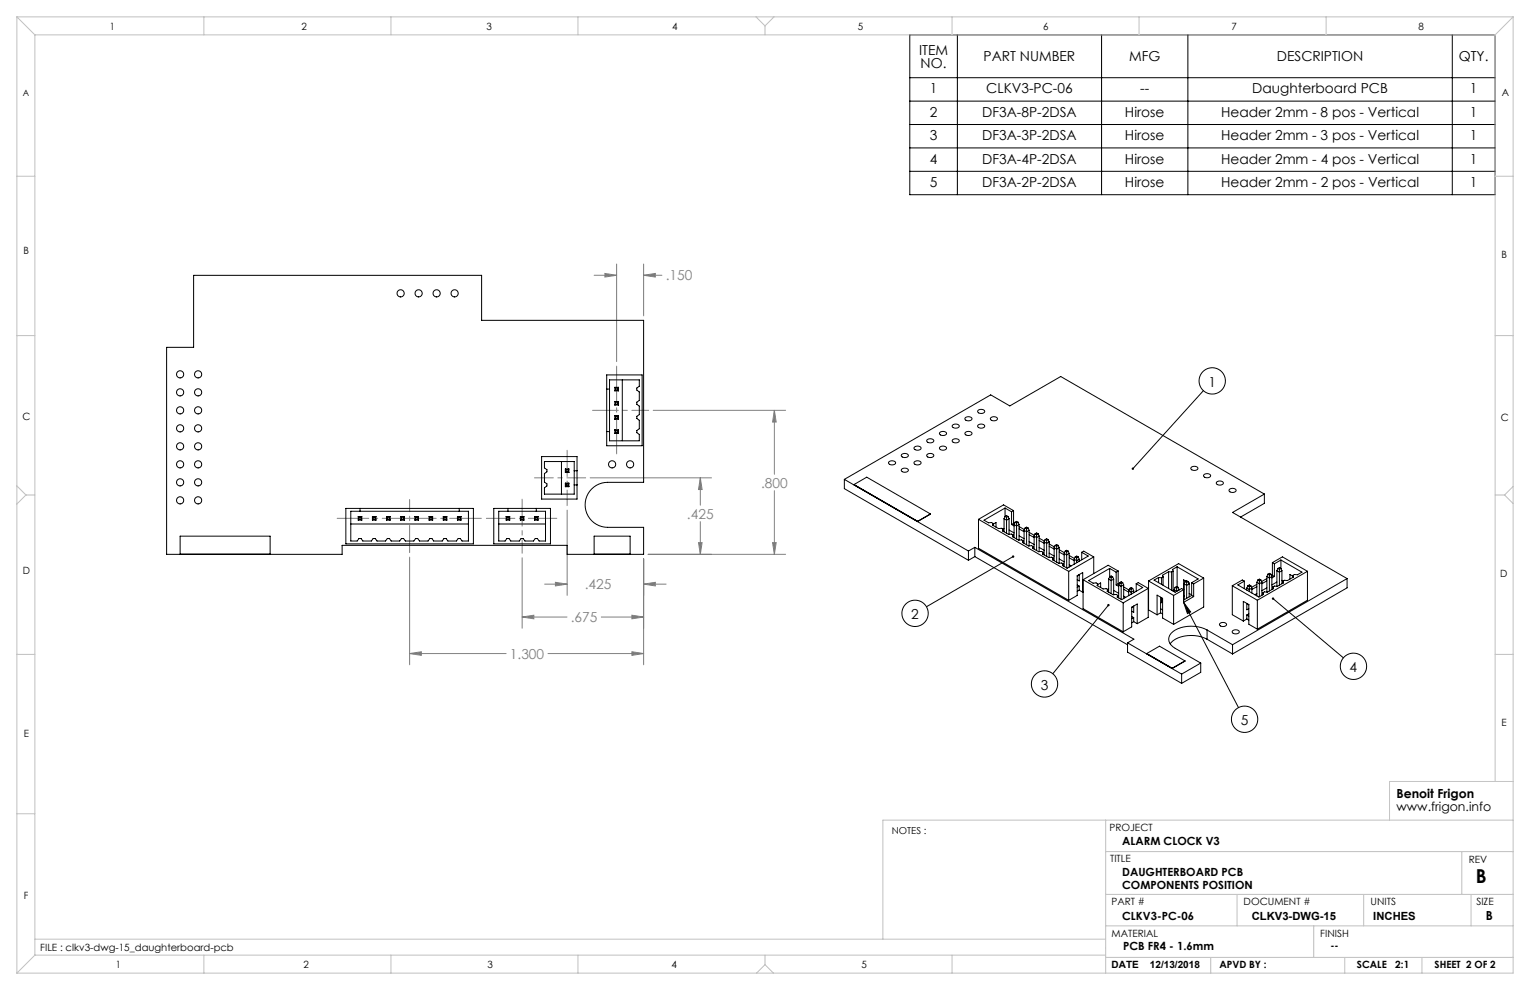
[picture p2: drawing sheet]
<svg xmlns="http://www.w3.org/2000/svg" width="432mm" height="279mm" viewBox="0 0 432 279" stroke-linecap="round" stroke-linejoin="round" font-family="sans-serif">
<g fill="none" stroke="#000" stroke-width=".28">
<path d="M256.8 9.8h165.2v45.2h-165.2zM270.2 9.8v45.2M310.9 9.8v45.2M335.2 9.8v45.2M409.9 9.8v45.2M256.8 28.5h165.2M256.8 35.1h165.2M256.8 21.9h165.2M256.8 41.7h165.2M256.8 48.3h165.2M339.6 110.3l-19.9 22M285.9 157.1l-24.4 14.1"/>
<path d="M312.8 170.8l-15.7 19.3M334 170l2 2.7-.9 .5zM334 170l15.5 29.7M359.3 168.9l19.8 16.8"/>
<circle cx="342.1" cy="107.5" r="3.7"/>
<circle cx="258.2" cy="173.1" r="3.7"/>
<circle cx="294.8" cy="193" r="3.7"/>
<circle cx="382" cy="188" r="3.7"/>
<circle cx="351.3" cy="203" r="3.7"/>
</g>
<g fill="none" stroke="#808080" stroke-width=".28">
<path d="M167.7 77.7h6.3M170.7 77.2l3.3 .5-3.3 .5zM174 74.5v27.6M181.6 77.7l3.3-.5v1zM181.6 74.5v14.6M181.6 77.7h5.2M184.3 115.8h37.4M218.5 115.8l.6 3.3h-1.1zM218.5 115.8v18M166.6 134.9h34.2M197.6 134.9l.6 3.3h-1.1zM197.6 134.9v7.7"/>
<path d="M218.5 138.5v17.9M115.6 157.2v30.4M147.4 157.4v19.9M160.1 144v24M181.6 157.7v29.9M182.9 156.4h38.8M197.1 153.1h1.1l-.6 3.3zM197.6 147.2v9.2M218 153.1h1.1l-.6 3.3zM147.4 174.1l3.3-.5v1zM147.4 174.1h12.6M153.7 164.9h6.4"/>
<path d="M156.8 164.3l3.3 .6-3.3 .5zM169.7 174.1h11.9M178.3 173.6l3.3 .5-3.3 .5zM181.6 164.9l3.3-.6v1.1zM181.6 164.9h6.4M115.6 184.4l3.3-.5v1.1zM115.6 184.4h27.2M154.7 184.4h26.9M178.3 183.9l3.3 .5-3.3 .6z"/>
</g>
<path d="M167.2 115.8h15.9" fill="none" stroke="#808080" stroke-width=".28" stroke-dasharray="15.2 1.3 1.3 1.3" stroke-dashoffset="7.9"/>
<path d="M174 103.3v24.8" fill="none" stroke="#808080" stroke-width=".28" stroke-dasharray="15.2 1.3 1.3 1.3" stroke-dashoffset="4.8"/>
<path d="M115.6 156v-15" fill="none" stroke="#808080" stroke-width=".28" stroke-dasharray="15.2 1.3 1.3 1.3" stroke-dashoffset="7.5"/>
<path d="M147.4 140.9v15.2" fill="none" stroke="#808080" stroke-width=".28" stroke-dasharray="15.2 1.3 1.3 1.3" stroke-dashoffset="7.6"/>
<path d="M137.3 146.3h19.8" fill="none" stroke="#808080" stroke-width=".28" stroke-dasharray="15.2 1.3 1.3 1.3" stroke-dashoffset="7.2"/>
<path d="M95.2 146.3h40.6" fill="none" stroke="#808080" stroke-width=".28" stroke-dasharray="15.2 1.3 1.3 1.3" stroke-dashoffset="6.3"/>
<path d="M150.9 134.9h14.4" fill="none" stroke="#808080" stroke-width=".28" stroke-dasharray="15.2 1.3 1.3 1.3" stroke-dashoffset="9.9"/>
<path d="M160.1 127.1v15.6" fill="none" stroke="#808080" stroke-width=".28" stroke-dasharray="15.2 1.3 1.3 1.3" stroke-dashoffset="7.8"/>
<g fill="none" stroke="#c0c0c0" stroke-width=".28">
<path d="M4.8 4.8l5 5M4.8 4.8h422.2M4.8 4.8v269.8M9.8 9.8h412.2M9.8 9.8v259.8M57.5 4.8v5M110.3 4.8v5M163.1 4.8v5M213.4 4.8l2.5 2.5M215.9 7.3v2.5M218.4 4.8l-2.5 2.5M268.7 4.8v5"/>
<path d="M321.5 4.8v5M374.3 4.8v5M422 9.8v210.7M427 4.8l-5 5M427 4.8v269.8h-422.2M4.8 49.7h5M422 49.7h5M4.8 94.7h5M422 94.7h5M4.8 137.1l2.5 2.6M7.3 139.7l-2.5 2.6M7.3 139.7h2.5"/>
<path d="M422 139.7h2.6M424.6 139.7l2.4 2.4M427 137.3l-2.4 2.4M4.8 184.7h5M422 184.7h5M4.8 229.7h5M312 231.5v43.1M427 231.5h-177.8v33.6M427 220.5h-34.8v11M312 240.3h115M312 252.4h115M349.1 252.4v8.9"/>
<path d="M384.9 252.4v8.9M412.6 240.3v12.1M415.2 252.4v8.9M9.8 265.1h302.2M9.8 269.6l-5 5M9.8 269.6h302.2M57.5 269.6v5M110.3 269.6v5M163.1 269.6v5M215.9 272.2l-2.4 2.4M215.9 272.2l2.4 2.4M215.9 269.6v2.6"/>
<path d="M268.7 269.6v5M312 270.2h115M312 261.3h115M341.7 270.2v4.4M370.8 261.3v8.9M379.5 270.2v4.4M401.3 270.2v4.4"/>
</g>
<path d="M285.7 156.8a.34 .34 0 0 0 0 .5 .34 .34 0 0 0 .4 .1 .34 .34 0 0 0 .1-.5l-.3 .2 .3-.2zM312.6 170.6a.34 .34 0 0 0 0 .4 .34 .34 0 0 0 .5 0 .34 .34 0 0 0-.1-.5l-.2 .3 .2-.3zM334.1 170l1.9 2.7-.9 .5zM359 168.7a.34 .34 0 0 0 .2 .6 .34 .34 0 0 0 .4-.4 .34 .34 0 0 0-.5-.2l.2 .2zM319.5 132.1v.4l.2-.2-.2 .2a.34 .34 0 0 0 .5 0 .34 .34 0 0 0-.1-.5 .34 .34 0 0 0-.4 .1z" fill="#000"/>
<path d="M178.3 183.9l3.3 .5-3.3 .6zM115.6 184.4l3.3-.5v1.1zM147.4 174.1l3.3-.5v1zM178.3 173.6l3.3 .5-3.3 .5zM197.6 134.9l.6 3.3h-1.1zM197.1 153.1h1.1l-.6 3.3zM181.6 164.9l3.3-.6v1.1zM156.8 164.3l3.3 .6-3.3 .5zM170.7 77.2l3.3 .5-3.3 .5zM181.6 77.7l3.3-.5v1zM218 153.1h1.1l-.6 3.3zM218.5 115.8l.6 3.3h-1.1z" fill="#808080"/>
<g fill="none" stroke="#000" stroke-width=".28">
<path d="M54.6 77.7h81.3v12.7h45.7v45.7h-10.1a6.4 6.4 0 0 0-6.4 6.4 6.4 6.4 0 0 0 6.4 6.3h10.1v7.6h-21.5v-2.5h-63.5v2.5h-49.6v-58.4h7.6zM171.2 105.8h10v20h-10zM171.2 109.8h.8M172 107.2h8.4v1.8l-.7 .5v.6l.7 .5v2.4l-.7 .5v.6l.7 .5v2.4l-.7 .5v.6l.7 .5v2.4l-.7 .5v.6l.7 .5v1.8h-8.4zM173.5 109.3l.2 .2M173.5 109.3v1M173.5 113.3v1M173.5 117.3v1M173.5 109.3h1M173.5 113.3l.2 .2M173.5 110.3h1M173.5 113.3h1"/>
<path d="M173.5 117.3l.2 .2M173.5 118.3h1M173.5 117.3h1M173.5 114.3h1M173.7 110.1l-.2 .2M173.7 109.5v.6M173.7 113.5v.6M173.7 117.5v.6M173.7 109.5h.6M173.7 110.1h.6M173.7 114.1l-.2 .2M173.7 114.1h.6"/>
<path d="M173.7 113.5h.6M173.7 118.1l-.2 .2M173.7 118.1h.6M173.7 117.5h.6M174.3 110.1l.2 .2M174.3 109.5v.6M174.3 113.5v.6M174.3 117.5v.6M174.3 114.1l.2 .2M174.3 118.1l.2 .2M174.5 109.3l-.2 .2M174.5 109.3v1"/>
<path d="M174.5 113.3v1M174.5 117.3v1M174.5 113.3l-.2 .2M174.5 117.3l-.2 .2M175.6 107.2v17.2M272.4 118l.9-.4a.74 .74 0 0 1 1 .8l-1 .4a.73 .73 0 0 1-.9-.8zM276 115.9l.9-.4a.73 .73 0 0 1 .9 .8l-.9 .4a.74 .74 0 0 1-.9-.8zM279.6 118l.9-.4a.74 .74 0 0 1 .9 .8l-.9 .4a.74 .74 0 0 1-.9-.8zM152.9 128.9h10v12h-10zM153.7 130.3h8.4v9.2h-8.4v-1.8l.7-.5v-.6l-.7-.5v-2.4l.7-.5v-.6l-.7-.5zM158.5 130.3v9.2M159.6 136.4l.2 .2"/>
<path d="M159.6 137.4h1M159.6 132.4l.2 .2M159.6 132.4v1M159.6 136.4v1M159.6 133.4h1M159.6 132.4h1M159.6 136.4h1M159.8 137.2l-.2 .2M159.8 137.2h.6M159.8 133.2l-.2 .2M159.8 132.6v.6M159.8 136.6v.6"/>
<path d="M159.8 136.6h.6M159.8 133.2h.6M159.8 132.6h.6M160.4 137.2l.2 .2M160.4 133.2l.2 .2M160.4 132.6v.6M160.4 136.6v.6M160.6 136.4l-.2 .2M160.6 132.4l-.2 .2M160.6 132.4v1M160.6 136.4v1M162.1 136.9h.8"/>
<path d="M162.1 132.9h.8M171.2 121.8h.8M173.5 121.3v1M173.5 121.3l.2 .2M173.5 121.3h1M173.5 122.3h1M173.7 121.5v.6M173.7 122.1l-.2 .2M173.7 121.5h.6M173.7 122.1h.6M174.3 121.5v.6M174.3 122.1l.2 .2"/>
<path d="M174.5 121.3v1M174.5 121.3l-.2 .2M238.3 135.3l35 20.2M238.3 135.3l41.3-23.9 5.4 3.2 14.4-8.3 57.4 33.1M238.3 135.3v2.6l35 20.2M241 136.7l18 10.4M241 136.7v.1M241 136.7l3.6-2 18 10.3M250.8 130.4l1-.4a.73 .73 0 0 1 .9 .9l-.9 .3a.73 .73 0 0 1-1-.8zM254.4 128.3l1-.3a.74 .74 0 0 1 .9 .8l-.9 .3a.74 .74 0 0 1-1-.8zM254.4 132.5l1-.4a.74 .74 0 0 1 .9 .8l-.9 .4a.74 .74 0 0 1-1-.8zM258 126.3l.9-.4a.74 .74 0 0 1 1 .8l-1 .4a.73 .73 0 0 1-.9-.8z"/>
<path d="M258 130.4l.9-.4a.73 .73 0 0 1 1 .9l-1 .3a.74 .74 0 0 1-.9-.8zM261.6 124.2l.9-.4a.74 .74 0 0 1 1 .8l-1 .4a.73 .73 0 0 1-.9-.8zM261.6 128.3l.9-.3a.74 .74 0 0 1 1 .8l-1 .3a.73 .73 0 0 1-.9-.8zM265.2 122.1l.9-.4a.74 .74 0 0 1 1 .9l-1 .3a.74 .74 0 0 1-.9-.8zM265.2 126.3l.9-.4a.74 .74 0 0 1 1 .8l-1 .4a.73 .73 0 0 1-.9-.8zM268.8 120l.9-.3a.74 .74 0 0 1 1 .8l-1 .3a.74 .74 0 0 1-.9-.8zM268.8 124.2l.9-.4a.74 .74 0 0 1 1 .8l-1 .4a.74 .74 0 0 1-.9-.8zM272.4 122.1l.9-.4a.74 .74 0 0 1 1 .9l-1 .3a.73 .73 0 0 1-.9-.8zM276 120l.9-.3a.74 .74 0 0 1 .9 .8l-.9 .3a.74 .74 0 0 1-.9-.8zM336.1 132l1-.4a.74 .74 0 0 1 .9 .8l-.9 .4a.73 .73 0 0 1-1-.8zM339.7 134l1-.3a.74 .74 0 0 1 .9 .8l-.9 .3a.74 .74 0 0 1-1-.8zM343.3 136.1l1-.4a.73 .73 0 0 1 .9 .9l-.9 .3a.74 .74 0 0 1-1-.8z"/>
<path d="M346.9 138.2l1-.4a.74 .74 0 0 1 .9 .8l-.9 .4a.74 .74 0 0 1-1-.8zM356.8 139.4l-8.9 5.2 32.3 18.7M356.8 139.4v2.7l-6.7 3.8M50.8 156.4v-5.1h25.4v5.1M97.6 143.5h36v10h-36zM99 144.3h33.2v8.4h-1.8l-.5-.7h-.6l-.5 .7h-2.4l-.5-.7h-.6l-.5 .7h-2.4l-.5-.7h-.6l-.5 .7h-2.4l-.5-.7h-.6l-.5 .7h-2.4l-.5-.7h-.6l-.5 .7h-2.4l-.5-.7h-.6l-.5 .7h-2.4l-.5-.7h-.6l-.5 .7h-2.4l-.5-.7h-.6l-.5 .7h-1.8zM99 147.9h33.2M101.1 145.8h1M101.1 146.8h1M101.1 145.8v1M101.1 145.8l.2 .2M101.3 146h.6"/>
<path d="M101.3 146.6h.6M101.3 146.6l-.2 .2M101.3 146v.6M101.6 143.5v.8M101.9 146.6l.2 .2M101.9 146v.6M102.1 145.8l-.2 .2M102.1 145.8v1M105.1 145.8h1M105.1 146.8h1M105.1 145.8v1M105.1 145.8l.2 .2"/>
<path d="M105.3 146h.6M105.3 146.6h.6M105.3 146.6l-.2 .2M105.3 146v.6M105.9 146.6l.2 .2M105.9 146v.6M106.1 145.8l-.2 .2M106.1 145.8v1M109.1 145.8h1M109.1 146.8h1M109.1 145.8l.2 .2M109.1 145.8v1"/>
<path d="M109.3 146h.6M109.3 146.6h.6M109.3 146.6l-.2 .2M109.3 146v.6M109.9 146.6l.2 .2M109.9 146v.6M110.1 145.8l-.2 .2M110.1 145.8v1M113.1 145.8h1M113.1 146.8h1M113.1 145.8l.2 .2M113.1 145.8v1"/>
<path d="M113.3 146h.6M113.3 146.6h.6M113.3 146.6l-.2 .2M113.3 146v.6M113.9 146.6l.2 .2M113.9 146v.6M114.1 145.8l-.2 .2M114.1 145.8v1M117.1 145.8h1M117.1 146.8h1M117.1 145.8l.2 .2M117.1 145.8v1"/>
<path d="M117.3 146h.6M117.3 146.6h.6M117.3 146.6l-.2 .2M117.3 146v.6M117.9 146.6l.2 .2M117.9 146v.6M118.1 145.8l-.2 .2M118.1 145.8v1M121.1 145.8h1M121.1 146.8h1M121.1 145.8l.2 .2M121.1 145.8v1"/>
<path d="M121.3 146h.6M121.3 146.6h.6M121.3 146.6l-.2 .2M121.3 146v.6M121.9 146.6l.2 .2M121.9 146v.6M122.1 145.8l-.2 .2M122.1 145.8v1M125.1 145.8h1M125.1 146.8h1M125.1 145.8l.2 .2M125.1 145.8v1"/>
<path d="M125.3 146h.6M125.3 146.6h.6M125.3 146.6l-.2 .2M125.3 146v.6M125.9 146.6l.2 .2M125.9 146v.6M126.1 145.8l-.2 .2M126.1 145.8v1M129.1 145.8h1M129.1 146.8h1M129.1 145.8v1M129.1 145.8l.2 .2"/>
<path d="M129.3 146h.6M129.3 146.6h.6M129.3 146v.6M129.3 146.6l-.2 .2M129.6 143.5v.8M129.9 146v.6M129.9 146.6l.2 .2M130.1 145.8l-.2 .2M130.1 145.8v1M139.4 143.5h16v10h-16zM140.8 144.3h13.2v8.4h-1.8l-.5-.7h-.6l-.5 .7h-2.4l-.5-.7h-.6l-.5 .7h-2.4l-.5-.7h-.6l-.5 .7h-1.8zM140.8 147.9h13.2"/>
<path d="M142.9 145.8h1M142.9 145.8l.2 .2M142.9 146.8h1M142.9 145.8v1M143.1 146h.6M143.1 146.6l-.2 .2M143.1 146.6h.6M143.1 146v.6M143.4 143.5v.8M143.7 146.6l.2 .2M143.7 146v.6M143.9 145.8l-.2 .2"/>
<path d="M143.9 145.8v1M146.9 145.8h1M146.9 145.8v1M146.9 145.8l.2 .2M146.9 146.8h1M147.1 146h.6M147.1 146.6l-.2 .2M147.1 146v.6M147.1 146.6h.6M147.7 146.6l.2 .2M147.7 146v.6M147.9 145.8l-.2 .2"/>
<path d="M147.9 145.8v1M150.9 145.8l.2 .2M150.9 145.8h1M150.9 146.8h1M150.9 145.8v1M151.1 146.6l-.2 .2M151.1 146h.6M151.1 146.6h.6M151.1 146v.6M151.4 143.5v.8M151.7 146.6l.2 .2M151.7 146v.6"/>
<path d="M151.9 145.8l-.2 .2M151.9 145.8v1M167.7 156.4v-5.1h10.1v5.1M262.6 145l-3.6 2.1M273.3 155.5v2.6M275.1 154.5l44.9 25.9-1.8 1M275.1 154.5l-1.8 1M275.1 154.5v2.6M275.1 157.1l43.1 24.9M275.1 157.1l-1.8 1M276.2 146.6l25.4 14.7M276.2 146.6v8.1l25.4 14.7"/>
<path d="M280.3 147.7l-.2 .5 1.7 1 .9-.1 .4 .2M280.3 148l.8-.5v1.3M280.3 147.7v.6M283.1 149.3l-.2 .5 1.7 1 .9-.1 .4 .3M283.1 149.3v.6M283.4 146.4l.7 .4 .7-.4M283.4 149.1l-.4 .2M283.4 146.4v3.7M283.6 143.4l-5.9 3.4 1.3 .7h.8l.5 .2M283.6 143.4l1.9 1M283.6 145.8l.5 .2M283.6 145.8l.5-.3 .4 .3"/>
<path d="M283.6 143.4v2.4M283.6 145.8l-.2 .6M284.1 146v4.5M284.5 145.8l.3 .6M284.5 145.8l-.4 .2M284.8 149.6l1.4 .8M284.8 146.4v4.4M285.5 148l.7 .4M285.5 144.4v3.6M285.9 151l-.1 .5 1.7 .9h.8l.4 .2M285.9 151v.5M286.1 144.1l-2.9-1.6-7 4.1"/>
<path d="M286.1 147.7l.2 .1M286.1 144.1l-.6 .3M286.1 147.7l-.6 .3M286.1 144.1v3.6M286.2 148l.7 .4 .7-.4M286.2 148v3.7M286.5 147.4l.4 .2M286.5 147.4l.4-.3 .4 .3M286.5 147.4l-.3 .6M286.9 147.6v4.5M287.3 147.4l.3 .6M287.3 147.4l-.4 .2"/>
<path d="M287.6 149.3l1.4 .8M287.6 151.2l1.4 .8M287.6 148.6l1.5 .9M287.6 148v4.4M288.7 152.6l-.1 .5 1.7 1 .8-.1 .5 .2M288.7 152.6v.6M289 149.7l.7 .4 .7-.4M289 149.7v3.6M289.3 149l.4 .3M289.3 149l.4-.2 .5 .2M289.3 149l-.3 .7M289.7 149.3v4.5"/>
<path d="M290.2 149l.2 .7M290.2 149l-.5 .3M290.4 150.9l1.4 .8M290.4 152.9l1.4 .8M290.4 150.2l1.5 .9M290.4 149.7v4.4M291.6 154.2l-.2 .5 1.7 1 .9-.1 .4 .3M291.6 154.2v.6M291.8 151.3l.8 .4 .7-.4M291.8 151.3v3.7M292.1 150.6l.5 .3M292.1 150.6l.5-.2 .4 .2"/>
<path d="M292.1 150.6l-.3 .7M292.6 150.9v4.5M293 150.6l.3 .7M293 150.6l-.4 .3M293.3 152.5l1.4 .8M293.3 154.5l1.4 .8M293.3 151.9l1.5 .8M293.3 151.3v4.4M294.4 155.9l-.1 .5 1.7 .9h.8l.4 .2M294.4 155.9v.5M294.7 152.9l.7 .4 .7-.4M294.7 152.9v3.7"/>
<path d="M295 152.3l.4 .2M295 152.3l.4-.3 .4 .3M295 152.3l-.3 .6M295.4 152.5v4.5M295.8 152.3l.3 .6M295.8 152.3l-.4 .2M296.1 154.2l1.4 .8M296.1 156.1l1.4 .8M296.1 153.5l1.5 .9M296.1 152.9v4.4M297.2 157.5l-.1 .5 1.7 1 .8-.1 .5 .2M297.2 157.5v.6"/>
<path d="M297.5 154.6l.7 .4 .7-.4M297.5 154.6v3.6M297.8 153.9l.4 .3M297.8 153.9l.4-.2 .4 .2M297.8 153.9l-.3 .7M298.2 154.2v4.4M298.6 153.9l.3 .7M298.6 153.9l-.4 .3M298.9 155.8l1.4 .8M298.9 157.8l1.4 .8M298.9 155.1l1.5 .9M298.9 154.6v4.4"/>
<path d="M300.1 159.1v.6M300.3 156.2l.7 .4 .7-.4M300.3 156.2v3.7M300.6 155.5l.4 .3M300.6 155.5l.4-.2 .5 .2M300.6 155.5l-.3 .7M301 155.8v4.5M301.5 155.5l.2 .7M301.5 155.5l-.5 .3M301.7 157.4l1.5 .8M301.7 159.4l.6 .3M301.7 156.8l1.5 .8"/>
<path d="M301.7 156.2v3.8M303.2 157.8l.7 .4 .7-.4M303.2 157.8v1.4M303.4 157.2l.5 .2M303.4 157.2l.5-.3 .4 .3M303.4 157.2l-.2 .6M303.9 157.4v1.4M304.3 157.2l.3 .6M304.3 157.2l-.4 .2M304.6 157.8v.6M305.3 155.9l1.8 1-5.9 3.5-1.3-.8 .2-.5M305.3 155.9l.6-.4 2.8 1.7"/>
<path d="M305.3 155.9v2.1M308.7 157.2l-7.1 4.1M308.7 157.2v4.7M332.2 160l6 3.4-1.9 1.1M332.2 160l-1.3 .7 .2 .5M332.2 160v5.6M359.1 158.8l.6 .3M359.1 158.8l2.8-1.6 7.1 4M359.1 158.8v3.6M359.7 159.1v3.6M361.5 158.1l5.9 3.4-1.2 .7-.9-.1-.4 .3M361.5 158.1l-1.8 1"/>
<path d="M361.5 158.1v2.3M301.6 161.3v8.1M304 165.1l.6 .3M304.6 162.2v1.8l-.6-.4M304.6 166.6l1 .5M304.6 165.4v1.2M304.6 165.4l-.6 .4M304.6 162.2l-.6 .4M304.6 166.6l-.6 .3M305.6 167.1v-5.5l-1.6 .9v5.5l-2.4 1.4M305.7 163.6l11.3 6.5M305.7 163.6v8.2l11.3 6.5"/>
<path d="M305.7 167.1h-.1M309.8 164.8l-.2 .4 1.7 1 .9-.1 .4 .3M309.8 165l.8-.5v1.3M309.8 164.8v.5M312.6 166.4l-.1 .5 1.7 1 .8-.1 .4 .2M312.6 166.4v.6M312.9 163.4l.7 .5 .7-.5M312.9 166.1l-.4 .2M312.9 163.4v3.7M313.2 160.4l-6 3.5 1.3 .7 .9-.1 .4 .3M313.2 160.4l1.8 1.1M313.2 160.4v2.4"/>
<path d="M313.2 162.8l.4 .2M313.2 162.8l.4-.3 .4 .3M313.2 162.8l-.3 .6M313.6 163v4.5M314 162.8l.3 .6M314 162.8l-.4 .2M314.3 166.6l1.4 .8M314.3 163.4v4.4M315 161.5v3.6M315 165.1l.7 .4M315.4 168v.6M315.6 161.2l-2.9-1.7-7 4.1"/>
<path d="M315.6 161.2l-.6 .3M315.6 164.8l-.6 .3M315.6 164.8l.2 .1M315.6 161.2v3.6M315.7 165.1l.7 .4 .7-.4M315.7 165.1v3.7M316 164.4l.4 .3M316 164.4l.4-.2 .4 .2M316 164.4l-.3 .7M316.4 164.7v4.5M316.8 164.4l.3 .7M316.8 164.4l-.4 .3"/>
<path d="M317 170.1v8.2M317.1 166.3l1.4 .8M317.1 168.3l.6 .3M317.1 165.1v3.8M317.1 165.7l1.5 .8M318.5 166.7l.8 .4 .7-.4M318.5 166.7v1.4M318.8 166.1l-.3 .6M318.8 166.1l.5 .2M318.8 166.1l.5-.3 .4 .3M319.3 166.3v1.4M319.4 174l.6 .3"/>
<path d="M319.7 166.1l.3 .6M319.7 166.1l-.4 .2M320 171v1.8l-.6-.3M320 175.4l.9 .6M320 166.7v.6M320 174.3v1.1M320 174.3l-.6 .3M320 171.1l-.6 .3M320 175.4l-.6 .4M320.7 164.8l1.8 1-5.9 3.4-1.3-.7 .1-.5M320.7 164.8l.5-.4 2.9 1.7M320.7 164.8v2.1"/>
<path d="M320.9 176v-5.5l-1.5 .9v5.5l-2.4 1.4M324.1 166.1l-7.1 4M324.1 166.1v8.1l-3.2 1.8M324.2 164v8.1l2.4 1.4M324.2 164l7 4M326.6 173.5v-5.5l1.5 .9v5.5l3.1 1.8M327 163l-1.3 .7 5.9 3.4 1.9-1 .5 .3-2.8 1.6M327 163l.8 .1M327 163v1.5M327.5 168.5v4.4M327.5 172.9l-.9 .6M327.5 170.1h.3"/>
<path d="M327.5 171.8l.6 .3M327.5 172.9l.6 .4M327.8 163.1v1.8M327.8 168.7v1.4M328.1 169.9l-.3 .2M328.3 162.8l-.5 .3M328.3 162.8v2.4M329.8 161.4l-1.7 .9 .2 .5M329.8 161.4h.9M329.8 161.4v4.7M330.7 161.4v5.2M331.1 161.2l-.4 .2"/>
<path d="M331.1 161.2v5.6M331.2 168v8.2M331.4 166.4l.7 .4 .7-.4M331.4 166.4v.6M331.6 165.8l-.2 .6M331.6 165.8l.5 .2M331.6 165.8l.5-.3 .4 .3M332.1 166v.9M332.5 165.8l.3 .6M332.5 165.8l-.4 .2M332.8 166.4v.1M334 168l.2 .1"/>
<path d="M334.2 164.8l.1 4.4M334.2 168.3l-.2 .1M334.5 164.1l-.3 .7M334.5 164.1l.4 .3M334.5 164.1l.4-.2 .4 .2M334.7 164l-.7-.4v6.4l2.9-1.6M334.9 164.4v4.5M335.3 164.1l.3 .7-.7 .4-.7-.4M335.3 164.1l-.4 .3M335.5 164.5l.1 4M335.6 167.5l.7 .4M336.3 164.5l.6 .3"/>
<path d="M336.3 168l.6 .4M336.3 164.5v3.5M336.3 168l-2.3 1.4M336.9 164.8v3.6M339.7 163.1l-2.8 1.7M339.7 163.1l-7.1-4-8.4 4.9M339.7 163.1v8.2l-8.5 4.9M340.7 177.8a9.3 9.3 0 0 0-10.2 .9 2.64 2.64 0 0 0 1.2 4.3l7.2 4.1M340.7 177.8l7.2 4.2M340.7 177.8v2.6M344.2 176l1-.3a.73 .73 0 0 1 .9 .8l-.9 .3a.74 .74 0 0 1-1-.8zM347.8 165.3v8.2l3.1 1.8"/>
<path d="M347.8 165.3l7.1 4.1M347.8 178.1l1-.4a.74 .74 0 0 1 .9 .8l-.9 .4a.73 .73 0 0 1-1-.8zM350.9 175.3v-5.6l1.5 .9v5.6l2.5 1.4M351.2 164l-1.9 1.1 6 3.4 1.3-.7-.2-.5M351.2 164l-.6-.3-2.8 1.6M351.2 164v2.1M351.9 166v.5M351.9 170.3v1.8l.5-.3M351.9 173.6v1.1M351.9 174.7l-1 .6M351.9 173.6l.5 .3M351.9 166l.7 .4 .7-.4"/>
<path d="M351.9 170.4l.5 .3M351.9 174.7l.5 .3M352.2 165.3l-.3 .7M352.2 165.3l.4 .3M352.2 165.3l.4-.2 .4 .2M352.4 173.2l-.5 .4M352.6 165.6v1.4M353 165.3l.3 .7M353 165.3l-.4 .3M353.3 166v1.4M354.7 165.6l-1.4 .8M354.7 167.5l-.6 .4"/>
<path d="M354.7 164.3l.7 .4 .7-.4M354.7 164.3v3.9M354.7 164.9l-1.5 .9M354.9 169.4v8.2M355 163.7l-.3 .6M355 163.7l.4 .2M355 163.7l.4-.3 .4 .3M355.4 163.9v4.5M355.8 163.7l.3 .6M355.8 163.7l-.4 .2M356.1 164.3v3.7M356.4 167.3v.6"/>
<path d="M357.5 163.9l-1.4 .8M357.5 165.9l-1.4 .8M357.5 162.7l.7 .4 .8-.4M357.5 163.3l-1.5 .8M357.5 162.7v4.4M357.8 162.1l.4-.3 .5 .3M357.8 162.1l-.3 .6M357.8 162.1l.4 .2M358.2 162.3v4.5M358.7 162.1l-.5 .2M358.7 162.1l.3 .6M359 162.7v3.7"/>
<path d="M359.1 162.4l.6 .3M359.1 162.4l-.2 .1M359.2 165.6l.2 .5-1.7 1-.9-.1-.4 .3M359.2 165.6v.6M359.7 162.7l-.7 .4M360.4 164.3l-1.4 .8M360.4 161.1l.7 .4 .7-.4M360.4 161.1v4.4M360.7 160.4l.4-.2 .4 .2M360.7 160.4l-.3 .7M360.7 160.4l.4 .3M361.1 160.7v4.5"/>
<path d="M361.5 160.4l-.4 .3M361.5 160.4l.3 .7M361.8 163.8l.3 .2M361.8 161.1v3.6M362.1 164l.1 .5-1.7 1-.8-.1-.5 .2M362.1 164v.6M364.9 162.4l.1 .5-1.7 .9h-.8l-.4 .2M364.9 162.6l-.9-.5v1.3M364.9 162.4v.6M369 161.2v8.2l-14.1 8.2M369 161.2l-14.1 8.2M380.2 163.3l-32.3 18.7"/>
<path d="M380.2 163.3v2.6l-32.3 18.7M318.2 181.4l15.3 8.8M318.2 181.4v2.6l15.3 8.9M323.6 184.4l7.2 4.3M323.6 184.4l7.2 4.2M323.6 184.4l3.6-2 7.2 4.1M330.8 188.6v.1M333.5 190.2v2.7M334.4 186.5l-3.6 2.2M334.4 186.5l-3.6 2.1M338.9 187.1l-5.4 3.1M338.9 187.1v2.6l-5.4 3.2"/>
<path d="M340.7 180.4a9.3 9.3 0 0 0-10.2 .9l-.3 .4M340.7 180.4l7.2 4.2M347.9 182v2.6"/>
<circle cx="113.1" cy="82.8" r="1.02"/>
<circle cx="118.1" cy="82.8" r="1.02"/>
<circle cx="123.2" cy="82.8" r="1.02"/>
<circle cx="128.3" cy="82.8" r="1.02"/>
<circle cx="50.8" cy="105.6" r="1.02"/>
<circle cx="50.8" cy="115.8" r="1.02"/>
<circle cx="50.8" cy="110.7" r="1.02"/>
<circle cx="55.9" cy="105.6" r="1.02"/>
<circle cx="55.9" cy="115.8" r="1.02"/>
<circle cx="55.9" cy="110.7" r="1.02"/>
<circle cx="50.8" cy="136.1" r="1.02"/>
<circle cx="50.8" cy="120.9" r="1.02"/>
<circle cx="50.8" cy="126" r="1.02"/>
<circle cx="50.8" cy="131" r="1.02"/>
<circle cx="55.9" cy="136.1" r="1.02"/>
<circle cx="55.9" cy="120.9" r="1.02"/>
<circle cx="55.9" cy="126" r="1.02"/>
<circle cx="55.9" cy="131" r="1.02"/>
<circle cx="172.8" cy="131" r="1.02"/>
<circle cx="177.8" cy="131" r="1.02"/>
<circle cx="50.8" cy="141.2" r="1.02"/>
<circle cx="55.9" cy="141.2" r="1.02"/>
</g>
<text font-size="5.4" x="416.5" y="249.1">B</text>
<g font-size="3.9">
<text x="259.4" y="15.4">ITEM</text>
<text x="277.6" y="17.4">PART NUMBER</text>
<text x="318.6" y="17.4">MFG</text>
<text x="360.4" y="17.4">DESCRIPTION</text>
<text x="411.7" y="17.4">QTY.</text>
<text x="259.8" y="19.3">NO.</text>
<text x="262.4" y="26.3">1</text>
<text x="278.3" y="26.3">CLKV3-PC-06</text>
<text x="321.8" y="26.3">--</text>
<text x="353.4" y="26.3">Daughterboard PCB</text>
<text x="414.8" y="26.3">1</text>
<text x="262.4" y="32.9">2</text>
<text x="277.2" y="32.9">DF3A-8P-2DSA</text>
<text x="317.5" y="32.9">Hirose</text>
<text x="344.6" y="32.9">Header 2mm - 8 pos - Vertical</text>
<text x="414.8" y="32.9">1</text>
<text x="262.4" y="39.5">3</text>
<text x="277.2" y="39.5">DF3A-3P-2DSA</text>
<text x="317.5" y="39.5">Hirose</text>
<text x="344.6" y="39.5">Header 2mm - 3 pos - Vertical</text>
<text x="414.8" y="39.5">1</text>
<text x="262.4" y="46.1">4</text>
<text x="277.2" y="46.1">DF3A-4P-2DSA</text>
<text x="317.5" y="46.1">Hirose</text>
<text x="344.6" y="46.1">Header 2mm - 4 pos - Vertical</text>
<text x="414.8" y="46.1">1</text>
<text x="262.4" y="52.8">5</text>
<text x="277.2" y="52.8">DF3A-2P-2DSA</text>
<text x="317.5" y="52.8">Hirose</text>
<text x="344.6" y="52.8">Header 2mm - 2 pos - Vertical</text>
<text x="414.9" y="52.8">1</text>
<text x="341" y="109.2">1</text>
<text x="257.2" y="174.8">2</text>
<text x="380.9" y="189.7">4</text>
<text x="293.7" y="194.7">3</text>
<text x="350.2" y="204.7">5</text>
</g>
<g font-size="3.9" fill="#808080">
<text x="187.9" y="79.2">.150</text>
<text x="214.8" y="137.6">.800</text>
<text x="193.9" y="146.4">.425</text>
<text x="165" y="166.3">.425</text>
<text x="161.1" y="175.6">.675</text>
<text x="143.9" y="185.9">1.300</text>
</g>
<g font-size="3.5">
<text x="394.1" y="225.3">Benoit Frigon</text>
<text x="394.1" y="228.8">www.frigon.info</text>
<text x="419.3" y="259.7">B</text>
</g>
<g font-size="3.2">
<text x="316.7" y="238.4">ALARM CLOCK V3</text>
<text x="316.7" y="247.3">DAUGHTERBOARD PCB</text>
<text x="316.7" y="250.8">COMPONENTS POSITION</text>
<text x="316.7" y="259.7">CLKV3-PC-06</text>
<text x="353.3" y="259.7">CLKV3-DWG-15</text>
<text x="387.6" y="259.7">INCHES</text>
<text x="317" y="268.2">PCB FR4 - 1.6mm</text>
</g>
<g font-size="2.8">
<text x="31" y="8.5">1</text>
<text x="85.1" y="8.5">2</text>
<text x="137.3" y="8.5">3</text>
<text x="189.7" y="8.5">4</text>
<text x="242.1" y="8.5">5</text>
<text x="294.4" y="8.5">6</text>
<text x="347.6" y="8.5">7</text>
<text x="400.3" y="8.5">8</text>
<text x="423.8" y="27.2">A</text>
<text x="6.7" y="71.8">B</text>
<text x="423.8" y="72.8">B</text>
<text x="6.4" y="118.6">C</text>
<text x="423.5" y="118.9">C</text>
<text x="6.5" y="162.1">D</text>
<text x="423.4" y="163">D</text>
<text x="6.7" y="207.9">E</text>
<text x="423.7" y="204.9">E</text>
<text x="313.1" y="234.6">PROJECT</text>
<text x="313.3" y="243.2">TITLE</text>
<text x="414.5" y="243.6">REV</text>
<text x="6.7" y="253.8">F</text>
<text x="313.7" y="255.3">PART #</text>
<text x="351" y="255.3">DOCUMENT #</text>
<text x="386.8" y="255.3">UNITS</text>
<text x="416.7" y="255.3">SIZE</text>
<text x="11.4" y="268.4">FILE : clkv3-dwg-15_daughterboard-pcb</text>
<text x="313.7" y="264.6">MATERIAL</text>
<text x="372.6" y="264.5">FINISH</text>
<text x="375.5" y="267.9">--</text>
<text x="32.7" y="273.3">1</text>
<text x="85.7" y="273.3">2</text>
<text x="137.6" y="273.3">3</text>
<text x="189.6" y="273.3">4</text>
<text x="243.2" y="273.2">5</text>
<text x="313.7" y="273.3">DATE</text>
<text x="324.5" y="273.3">12/13/2018</text>
<text x="344.1" y="273.1">APVD BY :</text>
<text x="383" y="273.1">SCALE</text>
<text x="393.8" y="273.1">2:1</text>
<text x="404.9" y="273.1">SHEET 2 OF 2</text>
</g>
<text font-size="2.7" x="251.7" y="235.2">NOTES :</text>
<text font-size="2.5" x="6.4" y="27">A</text>
</svg>
